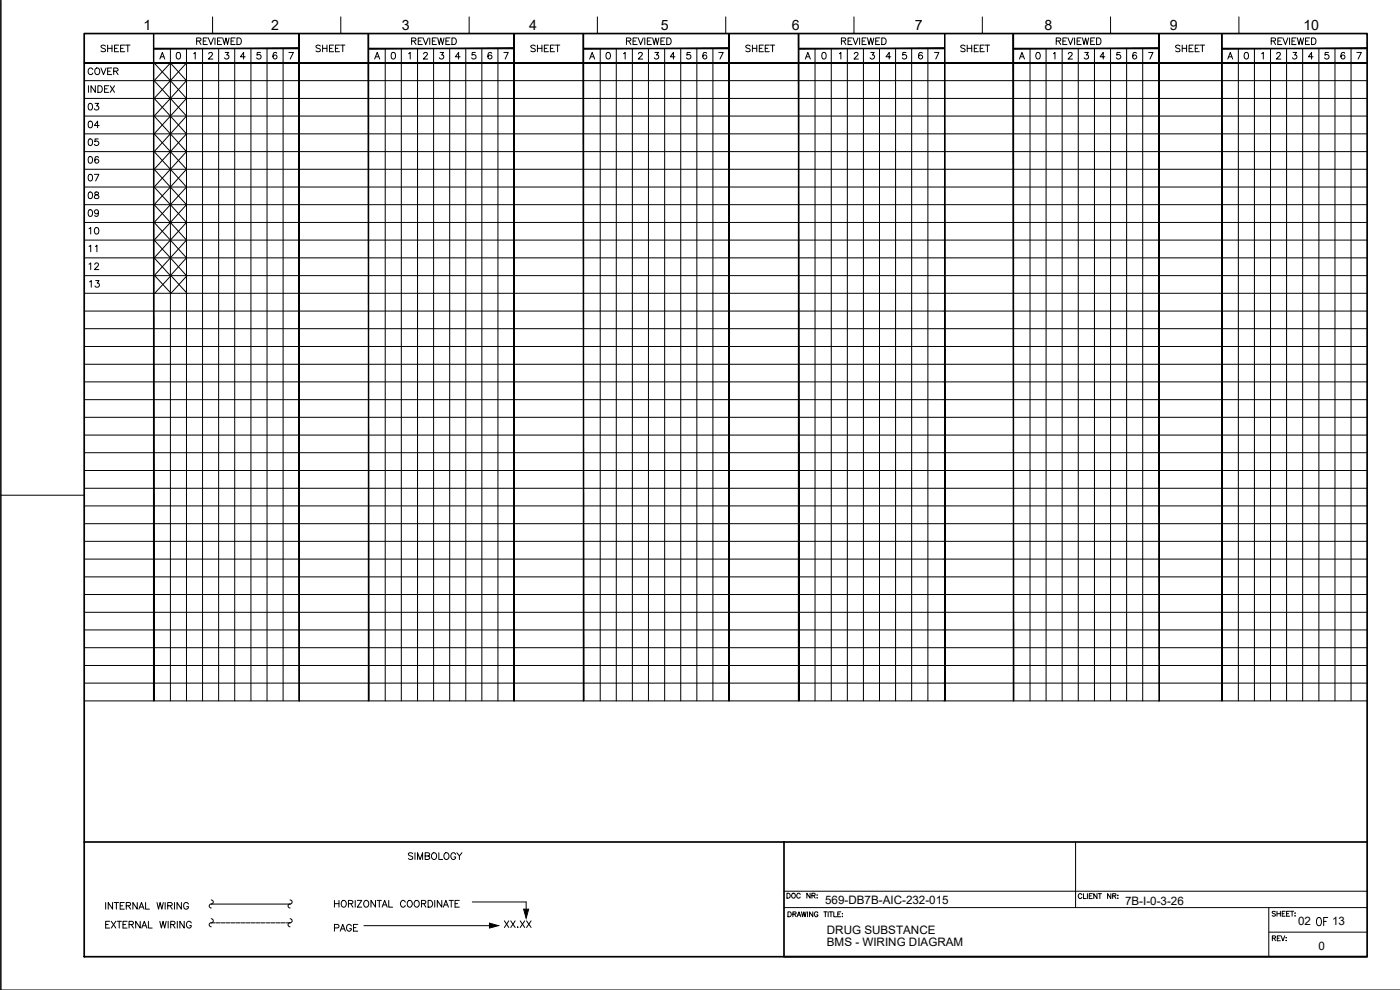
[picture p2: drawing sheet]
<svg xmlns="http://www.w3.org/2000/svg" width="420mm" height="297mm" viewBox="0 0 420 297" stroke-linecap="round" stroke-linejoin="round" font-family="sans-serif">
<!-- layer: G-TTLB-TTLB -->
<path d="M25.3 10.1h385v276.9h-385z" fill="none" stroke="#000" stroke-width=".51"/>
<!-- layer: G-TTLB-OTLN -->
<path d="M.3 .1v296.9" fill="none" stroke="#000" stroke-width=".3"/>
<!-- layer: G-TTLB-INDX -->
<path d="M63.8 5.1v5M102.3 5.1v5M140.8 5.1v5M179.3 5.1v5M217.8 5.1v5M256.3 5.1v5M294.8 5.1v5M333.3 5.1v5M371.8 5.1v5M.3 148.6h25" fill="none" stroke="#000" stroke-width=".3"/>
<!-- layer: LGSP IA4$0$LG_PLOT -->
<path d="M235.3 287h175" fill="none" stroke="#000" stroke-width=".51"/>
<!-- layer: LG_PLOT -->
<g fill="none" stroke="#000" stroke-width=".3">
<path d="M236.5 273.6h.5a.81 .81 0 0 1 .5 .7 .81 .81 0 0 1-.5 .8h-.5zM238 274.3l.8-.1 .1-.4-.1-.2h-.8v1.5M238.4 274.3l.5 .8M239.2 275.1l.6-1.5 .5 1.5M239.4 274.6h.7M240.5 273.6l.4 1.5 .4-1.5 .3 1.5 .3-1.5M242.4 273.6v1.5M243.9 273.6v1.5l-.9-1.5v1.5M245.4 273.9a.55 .55 0 0 0-.6-.3 .55 .55 0 0 0-.4 .5 .63 .63 0 0 0 .2 .8 .63 .63 0 0 0 .8 0v-.4h-.3M247.2 273.6h1M247.7 273.6v1.5M248.5 273.6v1.5"/>
<path d="M248.9 273.6h1M249.4 273.6v1.5M250.2 273.6v1.5h.9M251.4 274.3h.6M252.3 273.6h-.9v1.5h.9M252.8 274.1v.1zM252.8 274.9v.2zM324.7 268.5a.55 .55 0 0 0-.7-.4 .55 .55 0 0 0-.4 .6 .63 .63 0 0 0 .2 .8 .63 .63 0 0 0 .8-.1l.1-.2M325.2 268.1v1.5h.8M326.3 268.1v1.5M326.9 268.8h.6M327.8 268.1h-.9v1.5h.9"/>
<path d="M329.2 268.1v1.5l-.9-1.5v1.5M329.6 268.1h1M330.1 268.1v1.5M333.4 268.1v1.5l-1-1.5v1.5M333.9 268.8h.9l.1-.5-1-.2v1.5M334.4 268.8l.5 .8M335.5 268.6h.1M335.5 269.4h.1M382.8 273.6l-.4-.2-.6 .2v.3l1 .6-.4 .4-.6-.2M383.2 273.4v1.5M383.2 274.1h1.1M384.3 273.4v1.5"/>
<path d="M384.8 274.1h.6M385.7 273.4h-.9v1.5h.9M386.1 274.1h.6M387.1 273.4h-1v1.5h1M387.3 273.4h.9M387.8 273.4v1.5M388.6 274h.1zM388.6 274.8h.1zM381.8 281.5l1-.1v-.4l-1-.2v1.5M382.4 281.5l.4 .8M383.3 281.5h.6M384.3 280.8h-1v1.5h1"/>
<path d="M384.5 280.8l.5 1.5 .6-1.5M385.9 282.2h.2zM386 281.3h.1"/>
</g>
<!-- layer: LGSP IA4$0$LG_PLOT -->
<path d="M322.8 252.6v19.7M235.3 267.4h175M235.3 272.3h175M380.8 279.7h29.5M380.8 272.3v14.7" fill="none" stroke="#000" stroke-width=".3"/>
<!-- layer: LG_PLOT -->
<path d="M410.3 252.6h-175v34.4" fill="none" stroke="#000" stroke-width=".51"/>
<!-- layer: TEXTO-01 -->
<g fill="#000" stroke="#000" stroke-width=".3">
<path d="M25.3 18.8h64.5zM25.3 19l64.5-.2z"/>
<path d="M32.1 18.8h57.7zM32.1 19l57.7-.2z"/>
<path d="M46.3 14.6h43.5v-.1zM46.3 14.5h43.5l-43.5 .1z"/>
<path d="M89.8 18.8h64.5zM89.8 19l64.5-.2z"/>
<path d="M96.6 18.8h186.7zM96.6 19l186.7-.2z"/>
<path d="M110.8 14.6h43.5v-.1zM110.8 14.5h43.5l-43.5 .1z"/>
<path d="M175.3 14.6h43.5v-.1zM175.3 14.5h43.5l-43.5 .1z"/>
<path d="M239.8 14.6h43.5v-.1zM239.8 14.5h43.5l-43.5 .1z"/>
<path d="M283.3 18.8h64.5zM283.3 19l64.5-.2z"/>
<path d="M290.1 18.8h57.7zM290.1 19l57.7-.2z"/>
<path d="M304.3 14.6h43.5v-.1zM304.3 14.5h43.5l-43.5 .1z"/>
<path d="M347.8 18.8h62.5zM347.8 19l62.5-.2z"/>
<path d="M354.6 18.8h55.7zM354.6 19l55.7-.2z"/>
<path d="M366.8 14.6h43.5v-.1zM366.8 14.5h43.5l-43.5 .1z"/>
<path d="M46.1 10.2l.1 200.1zM46.1 10.2l.1 200.1z"/>
<path d="M89.7 10.2v200.1h.2zM89.7 10.2h.2v200.1z"/>
<path d="M110.5 10.2l.2 200.1zM110.5 10.2l.2 200.1z"/>
<path d="M154.2 10.2l.1 200.1zM154.2 10.2l.1 200.1z"/>
<path d="M175 10.2l.2 200.1zM175 10.2l.2 200.1z"/>
<path d="M218.7 10.2l.2 200.1zM218.7 10.2l.2 200.1z"/>
<path d="M239.6 10.2v200.1h.2zM239.6 10.2h.2v200.1z"/>
<path d="M283.5 10.2l.1 200.1zM283.5 10.2l.1 200.1z"/>
<path d="M304.1 10.2l.1 200.1zM304.1 10.2l.1 200.1z"/>
<path d="M347.8 10.2v200.1h.2zM347.8 10.2h.2v200.1z"/>
<path d="M366.6 10.2v200.1h.2zM366.6 10.2h.2v200.1z"/>
</g>
<g fill="none" stroke="#000" stroke-width=".3">
<path d="M51.1 14.5v195.8M56 14.5v195.8M60.8 14.5v195.8M65.6 14.5v195.8M70.4 14.5v195.8M75.3 14.5v195.8M80.1 14.5v195.8M85 14.5v195.8M115.6 14.5v195.8M120.4 14.5v195.8M125.3 14.5v195.8M130.1 14.5v195.8"/>
<path d="M135 14.5v195.8M139.8 14.5v195.8M144.6 14.5v195.8M149.4 14.5v195.8M180.1 14.5v195.8M185 14.5v195.8M189.8 14.5v195.8M194.6 14.5v195.8M199.5 14.5v195.8M204.3 14.5v195.8M209.1 14.5v195.8M214 14.5v195.8"/>
<path d="M244.6 14.5v195.8M249.5 14.5v195.8M254.3 14.5v195.8M259.1 14.5v195.8M263.9 14.5v195.8M268.8 14.5v195.8M273.6 14.5v195.8M278.5 14.5v195.8M309.1 14.5v195.8M313.9 14.5v195.8M318.8 14.5v195.8M323.6 14.5v195.8"/>
<path d="M328.5 14.5v195.8M333.3 14.5v195.8M338.1 14.5v195.8M342.9 14.5v195.8M371.6 14.5v195.8M376.5 14.5v195.8M381.3 14.5v195.8M386.1 14.5v195.8M390.9 14.5v195.8M395.8 14.5v195.8M400.6 14.5v195.8M405.5 14.5v195.8"/>
<path d="M25.3 34.8h385M25.3 29.5h385M25.3 24.2h385M25.3 56.1h385M25.3 50.8h385M25.3 40.2h385M25.3 45.5h385M25.3 77.4h385M25.3 72h385M25.3 66.7h385M25.3 61.4h385M25.3 98.6h385"/>
<path d="M25.3 93.3h385M25.3 88h385M25.3 82.7h385M25.3 119.9h385M25.3 114.6h385M25.3 109.3h385M25.3 104h385M25.3 135.8h385M25.3 130.5h385M25.3 125.2h385M25.3 157.1h385M25.3 151.8h385"/>
<path d="M25.3 146.5h385M25.3 141.2h385M25.3 178.4h385M25.3 173.1h385M25.3 167.8h385M25.3 162.4h385M25.3 199.7h385M25.3 194.3h385M25.3 189h385M25.3 183.7h385M25.3 210.3h385M25.3 205h385"/>
</g>
<!-- layer: CBATEXTO 02 -->
<g fill="none" stroke="#000" stroke-width=".3">
<path d="M46.3 18.9l4.8 5.3-4.8 5.3 4.8 5.3-4.8 5.4 4.8 5.3-4.8 5.3 4.8 5.3M48 17.7l.7-2 .7 2M48.2 17h1M51.1 18.9l4.9 5.3-4.9 5.3 4.9 5.3-4.9 5.4 4.9 5.3-4.9 5.3-4.8-5.3 4.8-5.3-4.8-5.4 4.8-5.3-4.8-5.3zM53.2 15.8a.64 .64 0 0 1 .9 .3l.1 .5a.85 .85 0 0 1-.7 1.1 1.25 1.25 0 0 1-.3-1.9zM56 18.9l-4.9 5.3 4.9 5.3-4.9 5.3 4.9 5.4-4.9 5.3 4.9 5.3-4.9 5.3M58.1 16.1l.5-.4v2M62.7 16.2l.3-.5 .6 .1 .2 .3-.3 .6-1 1h1.4M67.6 15.7h1l-.6 .8a.66 .66 0 0 1 .7 .6 .66 .66 0 0 1-.6 .7 .66 .66 0 0 1-.7-.5M73.6 17h-1.4l.9-1.3v2M78.2 15.7h-1l-.1 .9a.7 .7 0 0 1 1.1 0 .7 .7 0 0 1-.1 1 .7 .7 0 0 1-1.1-.3M83.1 16l-.1-.2a.64 .64 0 0 0-1 .3 .97 .97 0 0 0 .6 1.6 .63 .63 0 0 0 .6-.6 .63 .63 0 0 0-.6-.6 .63 .63 0 0 0-.7 .5"/>
<path d="M86.7 15.7h1.4l-1 2M112.4 17.7l.8-2 .8 2M112.7 17h1M117.6 15.8a.68 .68 0 0 1 1 .3l.1 .5a.85 .85 0 0 1-.8 1.1 1.33 1.33 0 0 1-.3-1.9zM122.6 16.1l.5-.4v2M127.1 16.2l.4-.5 .6 .1 .2 .3-.1 .4-1.2 1.2h1.4M132.1 15.7h1l-.6 .8a.66 .66 0 0 1 .5 1.1 .66 .66 0 0 1-1.1-.3M138.1 17h-1.4l.9-1.3v2M142.7 15.7h-1l-.1 .9a.7 .7 0 0 1 1.1 0 .7 .7 0 0 1-.1 1 .7 .7 0 0 1-1-.3M147.6 16l-.2-.2a.64 .64 0 0 0-.9 .3 .97 .97 0 0 0 .6 1.6 .63 .63 0 0 0 .6-.6 .63 .63 0 0 0-.6-.6 .63 .63 0 0 0-.7 .5M151.2 15.7h1.3l-.9 2M177 17.7l.7-2 .8 2"/>
<path d="M177.2 17h1M182.2 15.8a.64 .64 0 0 1 .9 .3l.1 .5a.9 .9 0 0 1-.7 1.1 1.25 1.25 0 0 1-.3-1.9zM187.1 16.1l.5-.4v2M191.6 16.2l.4-.5 .6 .1 .2 .3-1.2 1.6h1.3M196.6 15.7h1l-.6 .8a.66 .66 0 0 1 .7 .6 .66 .66 0 0 1-.6 .7 .66 .66 0 0 1-.7-.5M202.6 17h-1.4l.9-1.3v2M207.2 15.7h-1l-.1 .9a.7 .7 0 0 1 1.1 0 .7 .7 0 0 1-.1 1 .7 .7 0 0 1-1.1-.3M212 16v-.2a.64 .64 0 0 0-1 .3 .97 .97 0 0 0 .6 1.6 .63 .63 0 0 0 .6-.6 .63 .63 0 0 0-.7-.6 .63 .63 0 0 0-.6 .5M215.7 15.7h1.3l-.9 2M241.7 17.7l.7-2 .8 2M242 17h.9M246.9 15.8a.68 .68 0 0 1 1 .3v.5a.85 .85 0 0 1-.7 1.1 1.33 1.33 0 0 1-.3-1.9z"/>
<path d="M251.9 16.1l.4-.4v2M256.4 16.2l.4-.5 .5 .1 .2 .3-.1 .4-1.1 1.2h1.3M261.3 15.7h1l-.5 .8a.66 .66 0 0 1 .5 1.1 .66 .66 0 0 1-1.2-.3M267.3 17h-1.4l1-1.3v2M271.9 15.7h-.9l-.1 .9a.7 .7 0 0 1 1 0 .7 .7 0 0 1-.1 1 .7 .7 0 0 1-1-.3M276.8 16l-.1-.2a.64 .64 0 0 0-.9 .3 1.2 1.2 0 0 0 .4 1.6 .63 .63 0 0 0 .7-.5 .63 .63 0 0 0-.5-.7 .63 .63 0 0 0-.7 .5M280.5 15.7h1.3l-1 2M305.9 17.7l.8-2 .8 2M306.2 17h1M311.2 15.8a.64 .64 0 0 1 .9 .3l.1 .5a.9 .9 0 0 1-.8 1.1 1.25 1.25 0 0 1-.2-1.9zM316.1 16.1l.5-.4v2M320.6 16.2l.4-.5 .6 .1 .2 .3-.1 .4-1.2 1.2h1.4"/>
<path d="M325.5 15.7h1.1l-.5 .8a.66 .66 0 0 1 .4 1.1 .66 .66 0 0 1-1.1-.3M331.6 17h-1.4l.9-1.3v2M336.2 15.7h-1v.9a.71 .71 0 0 1 1 0 .71 .71 0 0 1-.2 1.1 .71 .71 0 0 1-1-.4M341 16v-.2a.64 .64 0 0 0-1 .3v1.3a.62 .62 0 0 0 1 .1 .62 .62 0 0 0-.2-1 .62 .62 0 0 0-.9 .5M344.7 15.7h1.3l-.9 2M368.5 17.7l.7-2 .8 2M368.7 17h1M373.7 15.8a.64 .64 0 0 1 .9 .3l.1 .5a.85 .85 0 0 1-.7 1.1 1.25 1.25 0 0 1-.3-1.9zM378.6 16.1l.5-.4v2M383.2 16.2l.3-.5 .6 .1 .2 .3-.3 .6-1 1h1.4M388.1 15.7h1l-.6 .8a.66 .66 0 0 1 .7 .6 .66 .66 0 0 1-.5 .7 .66 .66 0 0 1-.8-.5M394.1 17h-1.4l.9-1.3v2"/>
<path d="M398.7 15.7h-1l-.1 .9a.7 .7 0 0 1 1.1 0 .7 .7 0 0 1-.1 1 .7 .7 0 0 1-1-.3M403.6 16l-.1-.2a.64 .64 0 0 0-1 .3 .97 .97 0 0 0 .6 1.6 .63 .63 0 0 0 .6-.6 .63 .63 0 0 0-.6-.6 .63 .63 0 0 0-.7 .5M407.2 15.7h1.4l-1 2M51.1 56.1l-4.8 5.3 4.8 5.3-4.8 5.3 4.8 5.4-4.8 5.3M51.1 50.8l4.9 5.3-4.9 5.3M51.1 56.1l4.9 5.3-4.9 5.3 4.9 5.3-4.9 5.4 4.9 5.3M51.1 50.8l-4.8 5.3 4.8 5.3M51.1 61.4l4.9 5.3-4.9 5.3 4.9 5.4-4.9 5.3-4.8-5.3 4.8-5.4-4.8-5.3zM46.4 88l4.9-5.3 4.8 5.3M46.4 82.7l4.9 5.3 4.8-5.3"/>
</g>
<!-- layer: I_TABS -->
<g fill="none" stroke="#000" stroke-width=".3">
<path d="M63.4 270a.61 .61 0 0 1 .6 .6 .61 .61 0 0 1-.6 .7M63.4 271.2a.61 .61 0 0 0-.6 .6 .61 .61 0 0 0 .6 .6M63.4 275.7a.61 .61 0 0 1 .6 .6 .61 .61 0 0 1-.6 .6M63.4 276.8a.61 .61 0 0 0-.6 .7 .61 .61 0 0 0 .6 .6M63.4 271.3h23.7M63.4 276.9h1.2M64.9 276.9h1.2M66.4 276.9h1.2M67.9 276.9h1.2M69.4 276.9h1.2M70.9 276.9h1.2M72.4 276.9h1.2"/>
<path d="M73.9 276.9h1.2M75.4 276.9h1.2M76.9 276.9h1.2M78.4 276.9h1.2M79.9 276.9h1.2M81.4 276.9h1.2M82.9 276.9h1.2M84.4 276.9h1.2M85.9 276.9h1.2M87.1 270a.64 .64 0 0 1 .6 .8 .64 .64 0 0 1-.9 .5l-.3 .3v.5l.6 .3M87.1 275.7a.64 .64 0 0 1 .6 .7 .64 .64 0 0 1-.9 .5l-.3 .3v.5l.6 .4M109.2 277.7h37.7"/>
<path d="M141.7 270.6h16.2v2.2"/>
</g>
<!-- layer: CBATEXTO 03 -->
<g fill="none" stroke="#000" stroke-width=".3">
<path d="M31.7 270.8v2M31.7 277.4h.8M32.9 276.4h-1.2v2.1h1.2M33.4 276.4l1.4 2.1M33.8 270.8v2l-1.3-2v2M34.2 270.8h1.4M34.8 276.4l-1.4 2.1M34.9 270.8v2M35.1 276.4h1.3M35.8 276.4v2.1M36.1 271.8h.7M36.9 277.4h.8"/>
<path d="M37.3 270.8h-1.2v2h1.2M37.9 271.8l1.1-.2 .2-.2-.2-.5-1.1-.1v2M38.1 276.4h-1.2v2.1h1.2M38.5 271.8l.7 1M38.7 277.4l1.2-.1 .1-.7-1.3-.2v2.1M39.4 277.4l.6 1.1M41.2 270.8v2l-1.3-2v2M41.7 272.8l.8-2 .7 2M42 272.1h.9M42.1 276.4v2.1l-1.4-2.1v2.1M42.5 278.5l.8-2.1 .8 2.1M42.8 277.8h1"/>
<path d="M43.7 270.8v2h1.1M44.5 276.4v2.1h1.2M47.1 270.8l.5 2 .4-2 .6 2 .4-2M48 276.4l.4 2.1 .5-2.1 .5 2.1 .5-2.1M49.6 270.8v2M50.3 271.8l1.2-.2 .2-.2-.1-.4-1.3-.2v2M50.5 276.4v2.1M51 271.8l.7 1M51.2 277.4l1.2-.1 .1-.7-1.3-.2v2.1M51.9 277.4l.6 1.1M52.4 270.8v2M53.2 276.4v2.1"/>
<path d="M54.4 270.8v2l-1.3-2v2M55.3 276.4v2.1l-1.3-2.1v2.1M56.6 271.3a.74 .74 0 0 0-.9-.5 .74 .74 0 0 0-.6 .8 .83 .83 0 0 0 .3 1 .83 .83 0 0 0 1-.1l.2-.5h-.6M57.4 276.9a.74 .74 0 0 0-.8-.5 .74 .74 0 0 0-.6 .8v.5a.72 .72 0 0 0 .7 .8 .72 .72 0 0 0 .7-.8h-.5M100.4 270.2v2M100.4 271.1h1.3M101.7 270.2v2M102.6 270.5a.75 .75 0 0 1 .8-.3 .75 .75 0 0 1 .5 .7v.5a.76 .76 0 0 1-.7 .8 .76 .76 0 0 1-.8-.8zM104.6 271.1l1.1-.1 .2-.3-.1-.3-1.2-.2v2M105.2 271.1l.7 1.1M106.6 270.2v2M107.2 270.2h1.4l-1.4 2h1.4"/>
<path d="M109.3 270.5l.2-.2a.76 .76 0 0 1 1.2 .6v.5a.76 .76 0 0 1-.8 .8 .76 .76 0 0 1-.8-.8zM112.7 270.2v2l-1.4-2v2M113.2 270.2h1.3M113.8 270.2v2M114.7 272.2l.7-2 .8 2M115 271.5h.9M116.7 270.2v2h1.1M121.6 270.7a.74 .74 0 0 0-.8-.5 .74 .74 0 0 0-.6 .7v.5a.74 .74 0 0 0 .6 .8 .74 .74 0 0 0 .8-.5M122.4 270.5a.75 .75 0 0 1 .8-.3 .75 .75 0 0 1 .5 .7v.5a.76 .76 0 0 1-.7 .8 .76 .76 0 0 1-.8-.8zM124.5 270.5l.2-.2a.76 .76 0 0 1 1.1 .6v.5a.76 .76 0 0 1-.7 .8 .76 .76 0 0 1-.8-.8zM126.5 271.1l1.1-.1 .1-.6-1.2-.2v2M127.2 271.1l.6 1.1"/>
<path d="M128.5 270.2h.7a1.08 1.08 0 0 1 .7 1 1.08 1.08 0 0 1-.7 1h-.7zM130.5 270.2v2M132.6 270.2v2l-1.4-2v2M133.1 272.2l.7-2 .8 2M133.4 271.5h.9M134.8 270.2h1.3M135.4 270.2v2M136.6 271.1h.7M137.8 270.2h-1.2v2h1.2"/>
</g>
<!-- layer: I_TABS -->
<path d="M146.9 277l2.7 .7-2.7 .8zM157.1 272.8h1.6l-.8 2.7z" fill="#000" stroke="#000" stroke-width=".3"/>
<!-- layer: -REVISAO -->
<path d="M25.3 252.6h210" fill="none" stroke="#000" stroke-width=".51"/>
<!-- layer: 0 -->
<path d="M.2 .1v296.9h420" fill="none" stroke="#000" stroke-width=".3"/>
<text font-size="5.7" x="394.1" y="279">OF</text>
<g font-size="5.3">
<text x="25.4" y="23.6">COVER</text>
<text x="25.8" y="28.9">INDEX</text>
<text x="25.4" y="34.2">03</text>
<text x="25.4" y="66.3">09</text>
<text x="25.8" y="71.6">10</text>
<text x="25.8" y="76.9">11</text>
<text x="25.8" y="82.2">12</text>
<text x="26.1" y="87.5">13</text>
</g>
<g font-size="4.9">
<text x="29.3" y="16.6">SHEET</text>
<text x="58.2" y="14.5">REVIEWED</text>
<text x="93.8" y="16.6">SHEET</text>
<text x="122.8" y="14.5">REVIEWED</text>
<text x="158.4" y="16.6">SHEET</text>
<text x="187" y="14.5">REVIEWED</text>
<text x="223" y="16.6">SHEET</text>
<text x="251.5" y="14.5">REVIEWED</text>
<text x="287.5" y="16.6">SHEET</text>
<text x="316.1" y="14.5">REVIEWED</text>
<text x="352.1" y="16.6">SHEET</text>
<text x="380.6" y="14.5">REVIEWED</text>
<text x="25.4" y="39.5">04</text>
<text x="25.4" y="44.8">05</text>
<text x="25.4" y="50.1">06</text>
<text x="25.4" y="55.4">07</text>
<text x="25.4" y="60.7">08</text>
<text x="121.7" y="258.9">SIMBOLOGY</text>
<text x="99.5" y="280.5">PAGE</text>
<text x="150.6" y="279.4">XX.XX</text>
</g>
<text font-size="4.4" x="235.3" y="270.6">DOC NR:</text>
<g font-size="4.3">
<text x="43.1" y="9">1</text>
<text x="81.4" y="9">2</text>
<text x="120.6" y="9">3</text>
<text x="158.8" y="9">4</text>
<text x="198.3" y="9">5</text>
<text x="237.6" y="9">6</text>
<text x="274.5" y="9">7</text>
<text x="313.4" y="9">8</text>
<text x="351.1" y="9">9</text>
<text x="391.2" y="9">10</text>
</g>
<g font-size="3.5">
<text x="247.6" y="271.3">569-DB7B-AIC-232-015</text>
<text x="337.7" y="271.4">7B-I-0-3-26</text>
<text x="248.2" y="280.1">DRUG SUBSTANCE</text>
<text x="389.6" y="277.7">02</text>
<text x="399.8" y="277.7">13</text>
<text x="248.2" y="283.7">BMS - WIRING DIAGRAM</text>
<text x="395.7" y="285.1">0</text>
</g>
</svg>
